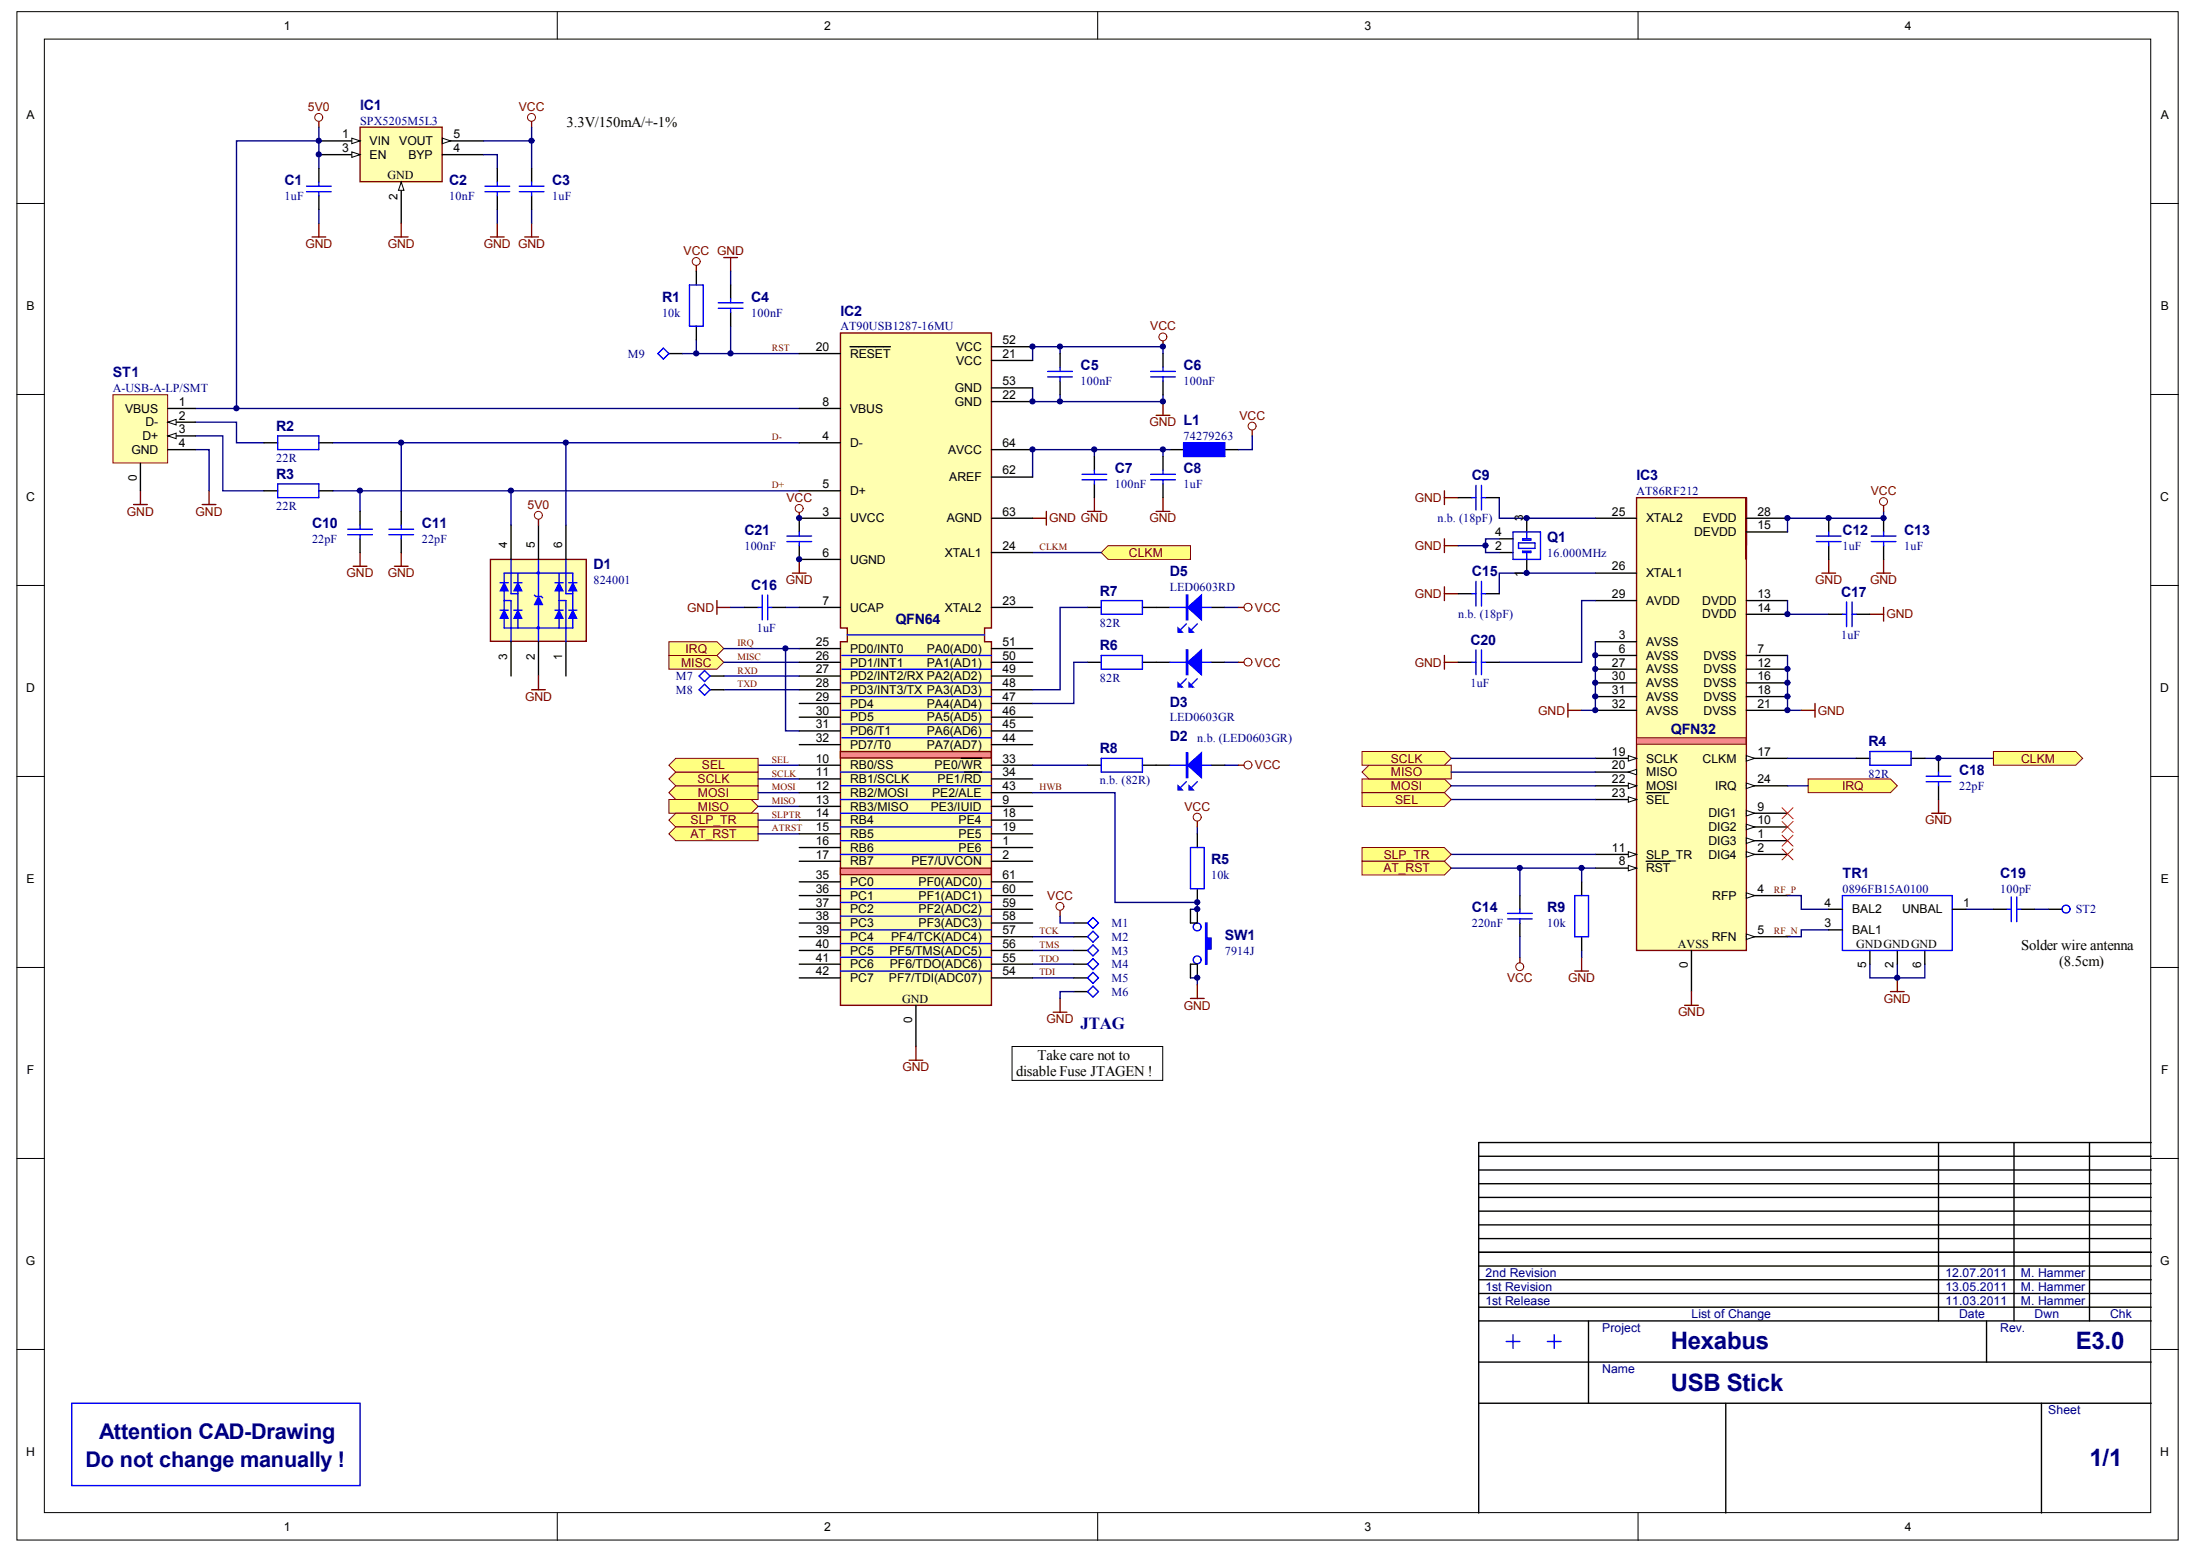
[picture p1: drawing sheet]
<svg xmlns="http://www.w3.org/2000/svg" width="297mm" height="210mm" viewBox="0 0 297 210" stroke-linecap="round" stroke-linejoin="round" font-family="sans-serif">
<g fill="#fff" stroke="#000" stroke-width=".14">
<path d="M2.3 1.6h291.8v206.3h-291.8z"/>
<path d="M6 5.3h284.4v198.9h-284.4z"/>
</g>
<g fill="none" stroke="#000" stroke-width=".14">
<path d="M75.2 1.6v3.7M148.2 1.6v3.7M221.2 1.6v3.7M2.3 27.5h3.7M290.4 27.5h3.7M2.3 53.2h3.7M290.4 53.2h3.7M2.3 79h3.7M290.4 79h3.7M2.3 104.8h3.7M290.4 104.8h3.7M2.3 130.6h3.7"/>
<path d="M290.4 130.6h3.7M2.3 156.4h3.7M290.4 156.4h3.7M2.3 182.2h3.7M290.4 182.2h3.7M75.2 204.2v3.7M148.2 204.2v3.7M221.2 204.2v3.7"/>
</g>
<path d="M9.7 189.4h38.9v11.1h-38.9z" fill="none" stroke="#00f" stroke-width=".19"/>
<g fill="none" stroke="#000" stroke-width=".19">
<path d="M199.7 159.8h90.8M199.7 157.9h90.8M199.7 156.1h90.8M261.7 154.2v24.1M271.9 154.2v24.1M282.1 154.2v24.1M290.5 154.2h-90.8v50M199.7 176.5h90.8M199.7 174.6h90.8M199.7 170.9h90.8M199.7 169h90.8M199.7 178.3h90.8"/>
<path d="M199.7 172.7h90.8M199.7 167.2h90.8M199.7 165.3h90.8M199.7 163.5h90.8M199.7 161.6h90.8M214.5 178.3v11.1M268.2 178.3v5.6M199.7 189.4h90.8M199.7 183.9h90.8M233 189.4v14.8M275.6 189.4v14.8"/>
</g>
<path d="M136.6 141.3h20.4v4.5h-20.4z" fill="#fff" stroke="#000" stroke-width=".14"/>
<path d="M221 67.2h14.8v61.1h-14.8z" fill-rule="evenodd" fill="#ffffb0" stroke="#800000" stroke-width=".19"/>
<path d="M221 99.6h14.8v.9h-14.8z" fill="#ff888f" stroke="#800000" stroke-width=".14"/>
<path d="M235.8 126.4h5.5" fill="none" stroke="#000" stroke-width=".19"/>
<path d="M235.8 126.1l1.1 .3-1.1 .4z" fill="#fff" stroke="#000" stroke-width=".14"/>
<path d="M235.8 120.9h5.5" fill="none" stroke="#000" stroke-width=".19"/>
<path d="M235.8 120.5l1.1 .4-1.1 .4z" fill="#fff" stroke="#000" stroke-width=".14"/>
<path d="M215.4 70h5.6M215.4 77.4h5.6M215.4 117.2h5.6" fill="none" stroke="#000" stroke-width=".19"/>
<path d="M219.9 116.8l1.1 .4-1.1 .4z" fill="#fff" stroke="#000" stroke-width=".14"/>
<path d="M215.4 115.3h5.6M222.3 116.3h3.2" fill="none" stroke="#000" stroke-width=".19"/>
<path d="M219.9 115l1.1 .3-1.1 .4z" fill="#fff" stroke="#000" stroke-width=".14"/>
<path d="M235.8 81.1h5.5M235.8 82.9h5.5M235.8 102.4h5.5" fill="none" stroke="#000" stroke-width=".19"/>
<path d="M235.8 102l1.1 .4-1.1 .3z" fill="#fff" stroke="#000" stroke-width=".14"/>
<path d="M215.4 102.4h5.6" fill="none" stroke="#000" stroke-width=".19"/>
<path d="M219.9 102l1.1 .4-1.1 .3z" fill="#fff" stroke="#000" stroke-width=".14"/>
<path d="M215.4 106.1h5.6" fill="none" stroke="#000" stroke-width=".19"/>
<path d="M219.9 105.7l1.1 .4-1.1 .3z" fill="#fff" stroke="#000" stroke-width=".14"/>
<path d="M215.4 104.2h5.6" fill="none" stroke="#000" stroke-width=".19"/>
<path d="M219.9 104.2l1.1-.4v.8z" fill="#fff" stroke="#000" stroke-width=".14"/>
<path d="M215.4 107.9h5.6" fill="none" stroke="#000" stroke-width=".19"/>
<path d="M219.9 107.6l1.1 .3-1.1 .4z" fill="#fff" stroke="#000" stroke-width=".14"/>
<path d="M222.3 107h3.1M235.8 106.1h5.5" fill="none" stroke="#000" stroke-width=".19"/>
<path d="M235.8 105.7l1.1 .4-1.1 .3z" fill="#fff" stroke="#000" stroke-width=".14"/>
<path d="M235.8 70h5.5M215.4 81.1h5.6M235.8 113.5h5.5" fill="none" stroke="#000" stroke-width=".19"/>
<path d="M235.8 113.1l1.1 .4-1.1 .4z" fill="#fff" stroke="#000" stroke-width=".14"/>
<path d="M235.8 115.3h5.5" fill="none" stroke="#000" stroke-width=".19"/>
<path d="M235.8 115l1.1 .3-1.1 .4z" fill="#fff" stroke="#000" stroke-width=".14"/>
<path d="M215.4 88.5h5.6M235.8 88.5h5.5M235.8 109.8h5.5" fill="none" stroke="#000" stroke-width=".19"/>
<path d="M235.8 109.4l1.1 .4-1.1 .3z" fill="#fff" stroke="#000" stroke-width=".14"/>
<path d="M235.8 111.6h5.5" fill="none" stroke="#000" stroke-width=".19"/>
<path d="M235.8 111.3l1.1 .3-1.1 .4z" fill="#fff" stroke="#000" stroke-width=".14"/>
<path d="M235.8 71.8h5.5M215.4 90.3h5.6M215.4 92.2h5.6M215.4 94h5.6M215.4 95.9h5.6M215.4 86.6h5.6M235.8 90.3h5.5M235.8 92.2h5.5M235.8 94h5.5M235.8 95.9h5.5M228.4 128.3v5.6" fill="none" stroke="#000" stroke-width=".19"/>
<path d="M202.4 67.2v2.8h13M215.4 77.4h-13v2.7" fill="none" stroke="#000080" stroke-width=".19"/>
<path d="M195 66.3v1.8M195 79.2v1.9M195 67.2h1.9M195 80.1h1.9" fill="none" stroke="#800000" stroke-width=".19"/>
<g fill="#ffff80" stroke="#800000" stroke-width=".14">
<path d="M183.9 105.1h11.1l.9 1-.9 .9h-11.1z" fill-rule="evenodd"/>
<path d="M183.9 104.2l.9-.9h11.1v1.8h-11.1z" fill-rule="evenodd"/>
<path d="M183.9 101.4h11.1l.9 1-.9 .9h-11.1z" fill-rule="evenodd"/>
</g>
<path d="M195.9 107.9h19.5M195.9 102.4h19.5M195.9 106.1h19.5M195.9 104.2h19.5" fill="none" stroke="#000080" stroke-width=".19"/>
<path d="M183.9 107h11.1l.9 .9-.9 1h-11.1z" fill-rule="evenodd" fill="#ffff80" stroke="#800000" stroke-width=".14"/>
<path d="M195 88.5v1.8M195 89.4h1.9M211.7 95v1.8M211.7 95.9h1.9" fill="none" stroke="#800000" stroke-width=".19"/>
<path d="M215.4 86.6v9.3h-1.8M215.4 81.1h-1.8v8.3h-11.2M195.9 115.3h19.5" fill="none" stroke="#000080" stroke-width=".19"/>
<g fill="#ffff80" stroke="#800000" stroke-width=".14">
<path d="M183.9 114.4h11.1l.9 .9-.9 1h-11.1z" fill-rule="evenodd"/>
<path d="M183.9 116.3h11.1l.9 .9-.9 .9h-11.1z" fill-rule="evenodd"/>
</g>
<path d="M254.3 69v1h-13v1.8M241.3 81.1v1.8h5.6M241.3 88.5v7.4h1.9M195.9 117.2h19.5M213.6 117.2v1.8M241.3 102.4h9.3M259.9 102.4h9.2M213.6 128.3v.9" fill="none" stroke="#000080" stroke-width=".19"/>
<g fill="none" stroke="#800000" stroke-width=".19">
<path d="M246 77.4h1.8M246.9 75.5v1.9M253.4 77.4h1.8M254.3 68.3v.7M254.3 75.5v1.9M243.2 95.9h1.9M245.1 95v1.8M252.5 82.9h1.8M254.3 82v1.8M260.8 109.8h1.9M261.7 107.9v1.9M212.6 131.1h1.9"/>
<path d="M213.6 129.2v1.9"/>
</g>
<circle cx="254.3" cy="67.7" r=".53" fill="none" stroke="#800000" stroke-width=".14"/>
<g fill="#ffff80" stroke="#800000" stroke-width=".14">
<path d="M269.1 101.4h11.2l.9 1-.9 .9h-11.2z" fill-rule="evenodd"/>
<path d="M244.1 105.1h11.1l1 1-1 .9h-11.1z" fill-rule="evenodd"/>
</g>
<path d="M241.3 106.1h2.8" fill="none" stroke="#000080" stroke-width=".19"/>
<path d="M240.6 109l1.5 1.5M240.6 110.9l1.5 1.5M240.6 112.7l1.5 1.5M240.6 114.6l1.5 1.5M242.1 109l-1.5 1.5M242.1 110.9l-1.5 1.5M242.1 112.7l-1.5 1.5M242.1 114.6l-1.5 1.5" fill="none" stroke="#f00" stroke-width=".14"/>
<path d="M145 126.4h1.8" fill="none" stroke="#000" stroke-width=".19"/>
<path d="M146.8 126.4l.8-.7 .7 .7-.7 .8z" fill="none" stroke="#00f" stroke-width=".19"/>
<path d="M66.2 75.5h13v11.1h-13z" fill="#ffffb0" stroke="#800000" stroke-width=".19"/>
<g fill="none" stroke="#00f" stroke-width=".19">
<path d="M159.8 59.8h5.6v1.8h-5.6zM67.5 78.7h1.1M68.1 77.4h9.2v7.4h-9.2zM69 75.5v4.6h.9M69.4 78.7h1.1M69.9 77.4v7.4M72.7 75.5v5M74.9 78.7h1.1M75.5 77.4v7.4M76.4 75.5v4.6h.9M76.8 78.7h1.1M67.5 82.4h1.1"/>
<path d="M68.1 81.1h.9v5.5M69.4 82.4h1.1M72.1 80.3l.2 .2h.8l.2 .2M72.7 81.6v5M74.9 82.4h1.1M75.5 81.1h.9v5.5M76.8 82.4h1.1M158 89.4h5.5M158 82h5.5M160.2 91.6l-.8 .8M160.2 84.2l-.8 .8M161.7 91.6l-.8 .8"/>
<path d="M161.7 84.2l-.8 .8"/>
<circle cx="72.7" cy="77.3" r=".14"/>
<circle cx="72.7" cy="84.7" r=".14"/>
</g>
<path d="M69 70.9v4.6M72.7 70.9v4.6M76.4 70.9v4.6M158 60.7h1.8M165.4 60.7h1.8M69 86.6v4.7M72.7 86.6v4.7M76.4 86.6v4.7M156.1 89.4h1.9M156.1 82h1.9M163.5 89.4h1.9M163.5 82h1.9" fill="none" stroke="#000" stroke-width=".19"/>
<g fill="#00f" stroke="#00f" stroke-width=".14">
<path d="M77.3 82.4l.6 1.1h-1.1z"/>
<path d="M75.5 82.4l.5 1.1h-1.1z"/>
<path d="M77.3 78.7l.6 1.1h-1.1z"/>
<path d="M75.5 78.7l.5 1.1h-1.1z"/>
<path d="M72.7 80.5l.6 1.1h-1.2z"/>
<path d="M69.9 82.4l.6 1.1h-1.1z"/>
<path d="M68.1 82.4l.5 1.1h-1.1z"/>
<path d="M69.9 78.7l.6 1.1h-1.1z"/>
<path d="M68.1 78.7l.5 1.1h-1.1z"/>
</g>
<g fill="#00f" stroke="#00f" stroke-width=".19">
<path d="M160.4 89.4l1.8-1.7v3.4z"/>
<path d="M159.1 92.2l.5 .5h-.5z"/>
<path d="M160.5 92.2l.6 .5h-.6z"/>
<path d="M160.4 82l1.8-1.7v3.4z"/>
<path d="M159.1 84.8l.5 .5h-.5z"/>
<path d="M160.5 84.8l.6 .5h-.6z"/>
<path d="M160.2 87.7h.2v3.4h-.2z" fill-rule="evenodd"/>
<path d="M160.2 80.3h.2v3.4h-.2z" fill-rule="evenodd"/>
</g>
<path d="M98.7 36.6v1.9M94 45.9v1.8h13.9M98.7 44v3.7M169.1 58.8v1.9h-1.9M147.8 60.7v.9M157 61.6v-.9h-17.6v3.7M157 60.7h1M139.4 126.4h5.6M139.4 128.3h5.6M139.4 130.2h5.6M139.4 132h5.6" fill="none" stroke="#000080" stroke-width=".19"/>
<g fill="none" stroke="#800000" stroke-width=".14">
<circle cx="71.8" cy="15.8" r=".53"/>
<circle cx="94" cy="35.3" r=".53"/>
<circle cx="169.1" cy="57.5" r=".53"/>
</g>
<g fill="none" stroke="#800000" stroke-width=".19">
<path d="M71.8 16.4v.8M42.1 32h1.9M43.1 30.1v1.9M94 35.9v.7M97.7 34.8h1.9M98.7 34.8v1.8M169.1 58.1v.7M139.4 70h1.9M141.3 69v1.9M146.8 69h1.9M147.8 67.2v1.8M156.1 69h1.9"/>
<path d="M157 67.2v1.8"/>
</g>
<path d="M159.8 59.8h5.5v1.8h-5.5z" fill="#00f" stroke="#00f" stroke-width=".14"/>
<path d="M48.6 17.2h11.1v7.3h-11.1z" fill="#ffffb0" stroke="#800000" stroke-width=".19"/>
<path d="M43.1 19h5.5" fill="none" stroke="#000" stroke-width=".19"/>
<path d="M47.5 18.7l1.1 .3-1.1 .4z" fill="#fff" stroke="#000" stroke-width=".14"/>
<path d="M59.7 19h5.6" fill="none" stroke="#000" stroke-width=".19"/>
<path d="M59.7 18.7l1.1 .3-1.1 .4z" fill="#fff" stroke="#000" stroke-width=".14"/>
<path d="M54.2 24.6v5.5" fill="none" stroke="#000" stroke-width=".19"/>
<path d="M54.2 24.6l.3 1.1h-.7z" fill="#fff" stroke="#000" stroke-width=".14"/>
<path d="M43.1 20.9h5.5" fill="none" stroke="#000" stroke-width=".19"/>
<path d="M47.5 20.5l1.1 .4-1.1 .3z" fill="#fff" stroke="#000" stroke-width=".14"/>
<path d="M59.7 20.9h5.6" fill="none" stroke="#000" stroke-width=".19"/>
<g fill="none" stroke="#800000" stroke-width=".19">
<path d="M53.2 32h1.9M54.2 30.1v1.9M66.2 32h1.9M67.1 30.1v1.9M70.9 32h1.8M71.8 30.1v1.9M156.1 56.1h1.9M157 46.1v.7M157 54.2v1.9M18 68.1h1.9M19 66.3v1.8M27.3 68.1h1.9"/>
<path d="M28.2 66.3v1.8M47.7 76.4h1.8M48.6 74.6v1.8M53.2 76.4h1.9M54.2 74.6v1.8M72.7 70.1v.8M107 77.4h1.8M107.9 69.2v.8M107.9 75.5v1.9M71.8 93.1h1.8M72.7 91.3v1.8M96.8 81.1v1.8"/>
<path d="M96.8 82h1.9"/>
</g>
<g fill="none" stroke="#000080" stroke-width=".19">
<path d="M65.3 19h6.5v3.7M43.1 22.7v-3.7h-11.2v36.1h76M65.3 20.9h1.8v1.8M67.1 28.3v1.8M71.8 28.3v1.8M26.4 57h5.5v2.8h3.7M26.4 58.8h3.7v7.5h5.5M26.4 55.1h5.5M44.9 59.8h63M54.2 59.8v9.2M26.4 60.7h1.8v5.6M44.9 66.3h63"/>
<path d="M48.6 66.3v2.7M98.7 82h1.8M106.1 82h1.8"/>
</g>
<path d="M75.5 15.3h17.6v2.7h-17.6z" fill="#fff" stroke="#fff" stroke-width=".14"/>
<g fill="none" stroke="#800000" stroke-width=".14">
<circle cx="157" cy="45.5" r=".53"/>
<circle cx="72.7" cy="69.6" r=".53"/>
<circle cx="107.9" cy="68.6" r=".53"/>
</g>
<g fill="#ffff80" stroke="#800000" stroke-width=".14">
<path d="M90.3 107l.9-.9h11.2v1.8h-11.2z" fill-rule="evenodd"/>
<path d="M90.3 107.9h11.1l1 1-1 .9h-11.1z" fill-rule="evenodd"/>
<path d="M90.3 105.1l.9-.9h11.2v1.9h-11.2z" fill-rule="evenodd"/>
</g>
<path d="M102.4 103.3h5.5M102.4 105.1h5.5M102.4 107h5.5M102.4 108.9h5.5" fill="none" stroke="#000080" stroke-width=".19"/>
<g fill="#ffff80" stroke="#800000" stroke-width=".14">
<path d="M90.3 103.3l.9-.9h11.2v1.8h-11.2z" fill-rule="evenodd"/>
<path d="M90.3 110.7l.9-.9h11.2v1.8h-11.2z" fill-rule="evenodd"/>
</g>
<path d="M102.4 110.7h5.5" fill="none" stroke="#000080" stroke-width=".19"/>
<path d="M90.3 112.6l.9-1h11.2v1.9h-11.2z" fill-rule="evenodd" fill="#ffff80" stroke="#800000" stroke-width=".14"/>
<path d="M106.1 87.6v11.1h1.8M165.4 89.4h1.8M165.4 82h1.8M102.4 112.6h5.5M161.7 111.6v1M160.7 132h1v.9" fill="none" stroke="#000080" stroke-width=".19"/>
<g fill="none" stroke="#800000" stroke-width=".14">
<circle cx="168.5" cy="82" r=".53"/>
<circle cx="168.5" cy="89.4" r=".53"/>
<circle cx="143.1" cy="122.3" r=".53"/>
</g>
<path d="M167.2 89.4h.8M167.2 82h.8M143.1 122.9v.8M160.7 134.8h1.9M161.7 132.9v1.9" fill="none" stroke="#800000" stroke-width=".19"/>
<path d="M90.3 88.5h6.5l.9 .9-.9 .9h-6.5z" fill-rule="evenodd" fill="#ffff80" stroke="#800000" stroke-width=".14"/>
<path d="M71.8 17.2v1.8M43.1 28.3v1.8M76.4 59.8v11.1M139.4 52.4v1.8h17.6v-.9M143.1 46.8v.9M143.1 53.3v.9M157 47.7v-.9h-17.6v1.9M69 66.3v4.6M196.9 73.7h3.7v.9h1.8M202.4 72.7h-1.8v1M97.7 89.4h10.2" fill="none" stroke="#000080" stroke-width=".19"/>
<path d="M204.3 71.8h3.7v3.7h-3.7zM205 73.3h2.2v.7h-2.2zM205.6 74.6v-.2h1.1v.2M205.6 72.7v.2h1.1v-.2" fill="none" stroke="#00f" stroke-width=".19"/>
<path d="M202.4 74.6h1.9M202.4 72.7h1.9" fill="none" stroke="#000" stroke-width=".19"/>
<path d="M195 72.7v1.9M195 73.7h1.9" fill="none" stroke="#800000" stroke-width=".19"/>
<path d="M148.7 74.6l.9-.9h11.1v1.8h-11.1z" fill-rule="evenodd" fill="#ffff80" stroke="#800000" stroke-width=".14"/>
<path d="M139.4 74.6h9.3" fill="none" stroke="#000080" stroke-width=".19"/>
<path d="M113.5 45h20.4v39.8h-1v1.8h1v49.1h-20.4v-49.1h.9v-1.8h-.9z" fill-rule="evenodd" fill="#ffffb0" stroke="#800000" stroke-width=".19"/>
<path d="M113.5 101.4h20.3v.9h-20.3z" fill="#ff888f" stroke="#800000" stroke-width=".19"/>
<g fill="none" stroke="#00f" stroke-width=".19">
<path d="M113.7 88.5h20.2M113.7 90.3h20.2M113.7 92.2h20.2M113.7 94h20.2M113.7 95.9h20.2M113.7 97.7h20.2M113.7 99.6h20.2M114.4 85.7h18.5M113.5 104.2h20.4M113.5 106.1h20.4M113.5 107.9h20.4M113.5 109.8h20.4"/>
<path d="M113.5 111.6h20.4"/>
</g>
<path d="M107.9 47.7h5.6M114.8 46.8h5.4M133.9 52.4h5.5M133.9 46.8h5.5M133.9 60.7h5.5M133.9 74.6h5.5M133.9 64.4h5.5M107.9 87.6h5.6M133.9 82h5.5M107.9 103.3h5.6" fill="none" stroke="#000" stroke-width=".19"/>
<path d="M113.5 117.2h20.3v.9h-20.3z" fill="#ff888f" stroke="#800000" stroke-width=".19"/>
<g fill="none" stroke="#000" stroke-width=".19">
<path d="M43.1 22.7v1.9M43.1 26.4v1.9M67.1 22.7v1.9M67.1 26.4v1.9M71.8 22.7v1.9M71.8 26.4v1.9M94 36.6v1.9M98.7 38.5v1.8M35.6 59.8h1.9M43.1 59.8h1.8M94 44v1.9M98.7 42.2v1.8"/>
<path d="M107.9 59.8h5.6M107.9 55.1h5.6M133.9 54.2h5.5M133.9 48.7h5.5M143.1 47.7v1.9M143.1 51.4v1.9M157 47.7v1.9M157 51.4v1.9M35.6 66.3h1.9M43.1 66.3h1.8M48.6 69v1.9M48.6 72.7v1.9"/>
<path d="M54.2 69v1.9M54.2 72.7v1.9M107.9 66.3h5.6M107.9 73.7v1.8h5.6M113.5 70h-5.6v1.8M133.9 70h5.5M147.8 61.6v1.9M147.8 65.3v1.9M157 61.6v1.9M157 65.3v1.9M196.9 67.2h1.8M200.6 67.2h1.8"/>
<path d="M246.9 70v1.8M246.9 73.7v1.8M254.3 70v1.8M254.3 73.7v1.8M100.5 82h1.9M104.2 82h1.9M107.9 82h5.6M107.9 89.4h5.6M107.9 91.3h5.6M107.9 93.1h5.6M107.9 95h5.6M107.9 96.8h5.6"/>
<path d="M107.9 98.7h5.6M133.9 89.4h5.5M133.9 91.3h5.5M133.9 93.1h5.5M133.9 95h5.5M133.9 96.8h5.5M133.9 98.7h5.5M133.9 87.6h5.5M146.8 82h1.9M146.8 89.4h1.9M154.2 82h1.9M154.2 89.4h1.9"/>
<path d="M196.9 89.4h1.8M196.9 80.1h1.8M200.6 89.4h1.8M200.6 80.1h1.8M246.9 82.9h1.9M250.6 82.9h1.9M107.9 119h5.6M107.9 100.5h5.6M107.9 105.1h5.6M107.9 107h5.6M107.9 108.9h5.6M107.9 110.7h5.6"/>
<path d="M107.9 112.6h5.6M107.9 114.4h5.6M107.9 116.3h5.6M129.8 102.4h2.8M130.2 104.2h2.4M133.9 119h5.5M133.9 100.5h5.5M133.9 105.1h5.5M133.9 107h5.5M133.9 108.9h5.5M133.9 110.7h5.5M133.9 112.6h5.5"/>
<path d="M133.9 114.4h5.5M133.9 116.3h5.5M133.9 103.3h5.5M161.7 112.6v1.8M161.7 120v1.8M213.6 119v1.9M250.6 102.4h1.9M258 102.4h1.9M107.9 120.9h5.6M107.9 122.7h5.6M107.9 124.6h5.6M107.9 126.4h5.6"/>
<path d="M107.9 128.3h5.6M107.9 130.2h5.6M107.9 132h5.6M123.7 135.7v5.6M133.9 120.9h5.5M133.9 122.7h5.5M133.9 124.6h5.5M133.9 126.4h5.5M133.9 128.3h5.5M133.9 130.2h5.5M133.9 132h5.5M145 124.6h1.8"/>
<path d="M145 128.3h1.8M145 130.2h1.8M145 132h1.8M145 133.9h1.8M205.2 120.9v1.8M205.2 124.6v1.8M213.6 126.4v1.9"/>
</g>
<g fill="none" stroke="#00f" stroke-width=".19">
<path d="M41.4 25.1h3.3M41.4 25.9h3.3M43.1 24.6v.5M43.1 25.9v.5M65.5 25.1h3.3M65.5 25.9h3.3M67.1 24.6v.5M67.1 25.9v.5M70.1 25.1h3.3M70.1 25.9h3.3M71.8 24.6v.5M71.8 25.9v.5"/>
<path d="M93.1 38.5h1.8v5.5h-1.8zM37.5 58.8h5.6v1.9h-5.6zM97 40.9h3.3M97 41.6h3.3M98.7 40.3v.6M98.7 41.6v.6M141.5 50.1h3.3M141.5 50.9h3.3M143.1 49.6v.5M143.1 50.9v.5M155.4 50.1h3.3M155.4 50.9h3.3"/>
<path d="M157 49.6v.5M157 50.9v.5M37.5 65.3h5.6v1.9h-5.6zM46.9 71.4h3.4M46.9 72.2h3.4M48.6 70.9v.5M48.6 72.2v.5M52.5 71.4h3.3M52.5 72.2h3.3M54.2 70.9v.5M54.2 72.2v.5M106.2 72.4h3.4"/>
<path d="M106.2 73.1h3.4M107.9 71.8v.6M107.9 73.1v.6M146.1 64h3.3M146.1 64.8h3.3M147.8 63.5v.5M147.8 64.8v.5M155.4 64h3.3M155.4 64.8h3.3M157 63.5v.5M157 64.8v.5M198.7 67.2h.6"/>
<path d="M199.3 65.5v3.3M199.3 78.5v3.3M200 67.2h.6M200 65.5v3.3M200 78.5v3.3M245.2 72.4h3.4M245.2 73.1h3.4M246.9 71.8v.6M246.9 73.1v.6M252.7 72.4h3.3M252.7 73.1h3.3M254.3 71.8v.6"/>
<path d="M254.3 73.1v.6M102.4 82h.5M102.9 80.3v3.4M103.7 82h.5M103.7 80.3v3.4M148.7 81.1h5.5v1.8h-5.5zM148.7 88.5h5.5v1.8h-5.5zM198.7 80.1h.6M198.7 89.4h.6M199.3 87.7v3.4M200 80.1h.6M200 87.7v3.4"/>
<path d="M200 89.4h.6M248.8 82.9h.5M249.3 81.3v3.3M250.1 82.9h.5M250.1 81.3v3.3M113.5 120h20.4M113.5 113.5h20.4M113.5 115.3h20.4M160.7 114.4h1.9v5.6h-1.9zM252.5 101.4h5.5v1.9h-5.5zM113.5 121.8h20.4M113.5 123.7h20.4"/>
<path d="M113.5 125.5h20.4M113.5 127.4h20.4M113.5 129.2h20.4M113.5 131.1h20.4M146.8 128.3l.8-.7 .7 .7-.7 .7zM146.8 130.2l.8-.8 .7 .8-.7 .7zM146.8 132l.8-.7 .7 .7-.7 .7zM146.8 124.6l.8-.7 .7 .7-.7 .7zM146.8 133.9l.8-.8 .7 .8-.7 .7zM203.5 123.3h3.4M203.5 124h3.4M205.2 122.7v.6"/>
<path d="M205.2 124v.6M212.6 120.9h1.9v5.5h-1.9z"/>
</g>
<path d="M161.7 110.9v.7M142.2 136.6h1.9M143.1 134.8v1.8M205.2 129.2v.8M122.7 143.1h1.9M123.7 141.3v1.8" fill="none" stroke="#800000" stroke-width=".19"/>
<path d="M205.2 117.2v3.7M143.1 123.7v.9h1.9M145 133.9h-1.9v.9M205.2 126.4v2.8" fill="none" stroke="#000080" stroke-width=".19"/>
<g fill="none" stroke="#800000" stroke-width=".14">
<circle cx="161.6" cy="110.3" r=".53"/>
<circle cx="205.2" cy="130.5" r=".53"/>
</g>
<path d="M15.3 53.3h7.3v9.2h-7.3z" fill="#ffffb0" stroke="#800000" stroke-width=".14"/>
<path d="M22.7 55.1h3.7M22.7 57h3.7" fill="none" stroke="#000" stroke-width=".19"/>
<path d="M22.7 57l1.1-.4v.8z" fill="#fff" stroke="#000" stroke-width=".14"/>
<path d="M22.7 58.8h3.7" fill="none" stroke="#000" stroke-width=".19"/>
<path d="M22.7 58.8l1.1-.3v.7z" fill="#fff" stroke="#000" stroke-width=".14"/>
<g fill="none" stroke="#000" stroke-width=".19">
<path d="M19 62.5v3.8M22.7 60.7h3.7M146.8 103.3h1.9M154.2 103.3h3.8M163.5 103.3h1.9M261.7 102.4v1.8M261.7 106.1v1.8M246.9 122.7h1.9M246.9 125.5h1.9M252.5 128.3v1.9M256.2 128.3v1.9M259.9 128.3v1.9"/>
<path d="M263.6 122.7h1.8M269.1 122.7h1.9M272.9 122.7h1.8M276.6 122.7h1.8"/>
</g>
<path d="M43.1 17.2v1.8M146.8 82h-3.7v11.1h-3.7M146.8 89.4h-1.8v5.6h-5.6M139.4 107h11.1v14.8h11.2v.9h-1M139.4 103.3h7.4M165.4 103.3h1.8M241.3 120.9h1.9v1.8h3.7M246.9 125.5h-3.7v.9h-1.9M252.5 130.2v1.8h7.4v-1.8M256.2 130.2v1.8M265.4 122.7h3.7M274.7 122.7h1.9" fill="none" stroke="#000080" stroke-width=".19"/>
<g fill="none" stroke="#00f" stroke-width=".19">
<path d="M148.7 102.4h5.5v1.8h-5.5zM158 103.3h5.5M160.2 105.5l-.8 .8M161.7 105.5l-.8 .8M260.1 104.8h3.3M260.1 105.5h3.3M261.7 104.2v.6M261.7 105.5v.6M248.8 120.9h14.8v7.4h-14.8zM271 122.7h.6M271.6 121.1v3.3M272.3 122.7h.6"/>
<path d="M272.3 121.1v3.3"/>
<circle cx="279" cy="122.7" r=".53"/>
</g>
<path d="M272.9 126.4h16.6v5.5h-16.6z" fill="#fff" stroke="#fff" stroke-width=".14"/>
<path d="M43.1 16.4v.8M167.2 103.3h.8M227.4 135.7h1.9M228.4 133.9v1.8M255.2 133.9h1.9M256.2 132v1.9" fill="none" stroke="#800000" stroke-width=".19"/>
<g fill="none" stroke="#800000" stroke-width=".14">
<circle cx="43" cy="15.8" r=".53"/>
<circle cx="168.5" cy="103.3" r=".53"/>
</g>
<g fill="#00f" stroke="#00f" stroke-width=".19">
<path d="M160.4 103.3l1.8-1.7v3.4z"/>
<path d="M159.1 106.1l.5 .5h-.5z"/>
<path d="M160.5 106.1l.6 .5h-.6z"/>
<path d="M160.2 101.6h.2v3.4h-.2z" fill-rule="evenodd"/>
</g>
<path d="M90.3 86.6h6.5l.9 1-.9 .9h-6.5z" fill-rule="evenodd" fill="#ffff80" stroke="#800000" stroke-width=".14"/>
<path d="M92.2 47.7h1.8M97.7 87.6h10.2M97.7 93.1h10.2M97.7 91.3h10.2" fill="none" stroke="#000080" stroke-width=".19"/>
<path d="M90.3 47.7h1.9M95.9 91.3h1.8M95.9 93.1h1.8M160.7 122.7v1.9h1v-1.9M199.7 169h90.8" fill="none" stroke="#000" stroke-width=".19"/>
<g fill="none" stroke="#00f" stroke-width=".19">
<path d="M88.8 47.7l.8-.7 .7 .7-.7 .8zM94.4 91.3l.7-.8 .8 .8-.8 .7zM94.4 93.1l.7-.7 .8 .7-.8 .7zM203.4 181.1h1.8M204.3 180.2v1.8M208.9 181.1h1.9M209.8 180.2v1.8"/>
<circle cx="161.6" cy="125.1" r=".53"/>
</g>
<path d="M162.8 124.6h.2v2h.5v1.5h-.5v2.1h-.2z" fill-rule="evenodd" fill="#00f" stroke="#00f" stroke-width=".19"/>
<g fill="#000080" stroke="#000080" stroke-width=".14">
<circle cx="31.9" cy="55.1" r=".35"/>
<circle cx="43" cy="20.8" r=".35"/>
<circle cx="43" cy="19" r=".35"/>
<circle cx="48.6" cy="66.2" r=".35"/>
<circle cx="54.2" cy="59.7" r=".35"/>
<circle cx="69" cy="66.2" r=".35"/>
<circle cx="71.8" cy="19" r=".35"/>
<circle cx="76.4" cy="59.7" r=".35"/>
<circle cx="94" cy="47.7" r=".35"/>
<circle cx="98.6" cy="47.7" r=".35"/>
<circle cx="106" cy="87.5" r=".35"/>
<circle cx="107.9" cy="75.5" r=".35"/>
<circle cx="107.9" cy="69.9" r=".35"/>
<circle cx="139.4" cy="60.7" r=".35"/>
<circle cx="139.4" cy="54.2" r=".35"/>
<circle cx="139.4" cy="46.8" r=".35"/>
<circle cx="143.1" cy="54.2" r=".35"/>
<circle cx="143.1" cy="46.8" r=".35"/>
<circle cx="147.7" cy="60.7" r=".35"/>
<circle cx="157" cy="60.7" r=".35"/>
<circle cx="157" cy="54.2" r=".35"/>
<circle cx="157" cy="46.8" r=".35"/>
<circle cx="161.6" cy="122.7" r=".35"/>
<circle cx="161.6" cy="121.8" r=".35"/>
<circle cx="200.6" cy="73.6" r=".35"/>
<circle cx="205.2" cy="117.2" r=".35"/>
<circle cx="213.5" cy="117.2" r=".35"/>
<circle cx="215.4" cy="95.9" r=".35"/>
<circle cx="215.4" cy="94" r=".35"/>
<circle cx="215.4" cy="92.2" r=".35"/>
<circle cx="215.4" cy="90.3" r=".35"/>
<circle cx="215.4" cy="88.4" r=".35"/>
<circle cx="241.3" cy="95.9" r=".35"/>
<circle cx="241.3" cy="94" r=".35"/>
<circle cx="241.3" cy="92.2" r=".35"/>
<circle cx="241.3" cy="90.3" r=".35"/>
<circle cx="241.3" cy="82.9" r=".35"/>
<circle cx="241.3" cy="69.9" r=".35"/>
<circle cx="246.9" cy="69.9" r=".35"/>
<circle cx="254.3" cy="69.9" r=".35"/>
<circle cx="256.2" cy="132" r=".35"/>
<circle cx="261.7" cy="102.3" r=".35"/>
</g>
<g font-size="3.2" fill="#000080">
<text x="225.6" y="182.1">Hexabus</text>
<text x="280.3" y="182.1">E3.0</text>
<text x="225.6" y="187.7">USB Stick</text>
<text x="282.1" y="197.9">1/1</text>
</g>
<g font-size="2.9" fill="#000080">
<text x="11.5" y="198">Do not change manually !</text>
<text x="13.4" y="194.3">Attention CAD-Drawing</text>
</g>
<g font-size="2.8" fill="#000080">
<text x="205.7" y="71.5">PIQ103</text>
<text x="161.2" y="131.8">PISW102</text>
</g>
<text font-size="2.5" fill="#000080" x="205.7" y="76.9">PIQ101</text>
<text font-size="2.3" fill="#000080" x="145.9" y="138.9">JTAG</text>
<g font-size="2">
<text x="76.5" y="17.1">3.3V/150mA/+-1%</text>
<text x="272.9" y="128.2">Solder wire antenna</text>
<text x="278" y="130.5">(8.5cm)</text>
<text x="140.1" y="143">Take care not to</text>
<text x="137.2" y="145.3">disable Fuse JTAGEN !</text>
</g>
<g font-size="1.9" fill="#000080">
<text x="48.6" y="14.8">IC1</text>
<text x="38.4" y="25">C1</text>
<text x="60.7" y="25">C2</text>
<text x="74.6" y="25">C3</text>
<text x="89.4" y="40.7">R1</text>
<text x="101.4" y="40.7">C4</text>
<text x="113.5" y="42.6">IC2</text>
<text x="15.3" y="50.9">ST1</text>
<text x="145.9" y="50">C5</text>
<text x="159.8" y="50">C6</text>
<text x="37.3" y="58.2">R2</text>
<text x="159.8" y="57.4">L1</text>
<text x="37.3" y="64.6">R3</text>
<text x="150.5" y="63.9">C7</text>
<text x="159.8" y="63.9">C8</text>
<text x="198.7" y="64.8">C9</text>
<text x="221" y="64.8">IC3</text>
<text x="42.1" y="71.3">C10</text>
<text x="57" y="71.3">C11</text>
<text x="80.1" y="76.9">D1</text>
<text x="100.5" y="72.2">C21</text>
<text x="158" y="77.8">D5</text>
<text x="198.7" y="77.8">C15</text>
<text x="208.9" y="73.2">Q1</text>
<text x="248.8" y="72.2">C12</text>
<text x="257.1" y="72.2">C13</text>
<text x="101.4" y="79.6">C16</text>
<text x="148.5" y="80.4">R7</text>
<text x="248.6" y="80.6">C17</text>
<text x="120.9" y="84.3">QFN64</text>
<text x="148.5" y="87.8">R6</text>
<text x="198.5" y="87.1">C20</text>
<text x="158" y="95.4">D3</text>
<text x="148.5" y="101.7">R8</text>
<text x="158" y="100">D2</text>
<text x="225.6" y="99.1">QFN32</text>
<text x="252.3" y="100.8">R4</text>
<text x="264.5" y="104.6">C18</text>
<text x="163.5" y="116.7">R5</text>
<text x="248.8" y="118.5">TR1</text>
<text x="270.1" y="118.5">C19</text>
<text x="198.7" y="123.2">C14</text>
<text x="208.9" y="123.2">R9</text>
<text x="165.4" y="126.9">SW1</text>
</g>
<g font-size="1.6">
<text x="38.3" y="4">1</text>
<text x="111.3" y="4">2</text>
<text x="184.2" y="4">3</text>
<text x="257.2" y="4">4</text>
<text x="3.6" y="16.1">A</text>
<text x="291.7" y="16.1">A</text>
<text x="46.2" y="18.7">1</text>
<text x="46.2" y="20.5">3</text>
<text x="49.9" y="19.6">VIN</text>
<text x="49.9" y="21.4">EN</text>
<text x="53.9" y="19.6">VOUT</text>
<text x="55.2" y="21.4">BYP</text>
<text x="61.2" y="18.7">5</text>
<text x="61.2" y="20.5">4</text>
<text x="52.3" y="24.2">GND</text>
<text x="53.7" y="27" transform="rotate(-90 53.7 27)">2</text>
<text x="3.6" y="41.8">B</text>
<text x="291.7" y="41.8">B</text>
<text x="110.1" y="47.4">20</text>
<text x="129.1" y="47.4">VCC</text>
<text x="135.3" y="46.4">52</text>
<text x="114.8" y="48.3">RESET</text>
<text x="128.9" y="52.9">GND</text>
<text x="129.1" y="49.2">VCC</text>
<text x="135.3" y="52">53</text>
<text x="135.3" y="53.9">22</text>
<text x="135.3" y="48.3">21</text>
<text x="16.9" y="55.7">VBUS</text>
<text x="19.2" y="59.4">D+</text>
<text x="19.6" y="57.6">D-</text>
<text x="24.2" y="54.8">1</text>
<text x="24.2" y="56.6">2</text>
<text x="24.2" y="58.5">3</text>
<text x="111.1" y="59.4">4</text>
<text x="111.1" y="54.8">8</text>
<text x="114.8" y="55.7">VBUS</text>
<text x="128.9" y="54.8">GND</text>
<text x="17.7" y="61.3">GND</text>
<text x="18.5" y="65" transform="rotate(-90 18.5 65)">0</text>
<text x="24.2" y="60.3">4</text>
<text x="111.1" y="65.9">5</text>
<text x="114.8" y="60.3">D-</text>
<text x="128" y="61.3">AVCC</text>
<text x="128.2" y="65">AREF</text>
<text x="135.3" y="60.3">64</text>
<text x="135.3" y="64">62</text>
<text x="3.5" y="67.6">C</text>
<text x="111.1" y="69.6">3</text>
<text x="114.8" y="66.8">D+</text>
<text x="114.8" y="70.5">UVCC</text>
<text x="127.8" y="70.5">AGND</text>
<text x="135.3" y="69.6">63</text>
<text x="205.6" y="70.3" transform="rotate(-90 205.6 70.3)">3</text>
<text x="217.6" y="69.6">25</text>
<text x="222.3" y="70.5">XTAL2</text>
<text x="229.9" y="70.5">EVDD</text>
<text x="237.3" y="69.6">28</text>
<text x="237.3" y="71.4">15</text>
<text x="291.7" y="67.6">C</text>
<text x="68.5" y="74" transform="rotate(-90 68.5 74)">4</text>
<text x="72.2" y="74" transform="rotate(-90 72.2 74)">5</text>
<text x="75.9" y="74" transform="rotate(-90 75.9 74)">6</text>
<text x="111.1" y="75.2">6</text>
<text x="114.8" y="76.1">UGND</text>
<text x="127.6" y="75.2">XTAL1</text>
<text x="135.3" y="74.2">24</text>
<text x="201.9" y="74.2">2</text>
<text x="201.9" y="72.4">4</text>
<text x="205.6" y="77.9" transform="rotate(-90 205.6 77.9)">1</text>
<text x="217.6" y="77">26</text>
<text x="222.3" y="77.9">XTAL1</text>
<text x="228.7" y="72.4">DEVDD</text>
<text x="111.1" y="81.6">7</text>
<text x="114.8" y="82.6">UCAP</text>
<text x="127.6" y="82.6">XTAL2</text>
<text x="135.3" y="81.6">23</text>
<text x="217.6" y="80.7">29</text>
<text x="222.3" y="81.6">AVDD</text>
<text x="229.8" y="81.6">DVDD</text>
<text x="229.8" y="83.5">DVDD</text>
<text x="237.3" y="80.7">13</text>
<text x="237.3" y="82.6">14</text>
<text x="68.5" y="89" transform="rotate(-90 68.5 89)">3</text>
<text x="72.2" y="89" transform="rotate(-90 72.2 89)">2</text>
<text x="75.9" y="89" transform="rotate(-90 75.9 89)">1</text>
<text x="110.1" y="87.2">25</text>
<text x="110.1" y="89">26</text>
<text x="114.8" y="88.1">PD0/INT0</text>
<text x="114.8" y="90">PD1/INT1</text>
<text x="125.1" y="88.1">PA0(AD0)</text>
<text x="125.1" y="90">PA1(AD1)</text>
<text x="135.3" y="87.2">51</text>
<text x="135.3" y="89">50</text>
<text x="217.6" y="90">27</text>
<text x="218.6" y="88.1">6</text>
<text x="218.6" y="86.3">3</text>
<text x="222.3" y="89">AVSS</text>
<text x="222.3" y="87.2">AVSS</text>
<text x="230" y="89">DVSS</text>
<text x="237.3" y="88.1">7</text>
<text x="237.3" y="90">12</text>
<text x="3.5" y="93.4">D</text>
<text x="110.1" y="90.9">27</text>
<text x="110.1" y="92.7">28</text>
<text x="110.1" y="94.6">29</text>
<text x="114.8" y="91.8">PD2/INT2/RX PA2(AD2)</text>
<text x="114.8" y="93.7">PD3/INT3/TX PA3(AD3)</text>
<text x="114.8" y="95.5">PD4</text>
<text x="125.1" y="95.5">PA4(AD4)</text>
<text x="135.3" y="90.9">49</text>
<text x="135.3" y="92.7">48</text>
<text x="135.3" y="94.6">47</text>
<text x="217.6" y="91.8">30</text>
<text x="217.6" y="93.7">31</text>
<text x="217.6" y="95.5">32</text>
<text x="222.3" y="90.9">AVSS</text>
<text x="222.3" y="92.7">AVSS</text>
<text x="222.3" y="94.6">AVSS</text>
<text x="230" y="90.9">DVSS</text>
<text x="230" y="92.7">DVSS</text>
<text x="230" y="94.6">DVSS</text>
<text x="237.3" y="91.8">16</text>
<text x="237.3" y="93.7">18</text>
<text x="237.3" y="95.5">21</text>
<text x="291.7" y="93.4">D</text>
<text x="110.1" y="96.5">30</text>
<text x="110.1" y="98.3">31</text>
<text x="110.1" y="100.2">32</text>
<text x="114.8" y="97.4">PD5</text>
<text x="114.8" y="99.2">PD6/T1</text>
<text x="114.8" y="101.1">PD7/T0</text>
<text x="125.1" y="97.4">PA5(AD5)</text>
<text x="125.1" y="99.2">PA6(AD6)</text>
<text x="125.1" y="101.1">PA7(AD7)</text>
<text x="135.3" y="96.5">46</text>
<text x="135.3" y="98.3">45</text>
<text x="135.3" y="100.2">44</text>
<text x="222.3" y="96.5">AVSS</text>
<text x="230" y="96.5">DVSS</text>
<text x="110.1" y="102.9">10</text>
<text x="110.1" y="104.8">11</text>
<text x="110.1" y="106.6">12</text>
<text x="114.8" y="103.9">RB0/SS</text>
<text x="114.8" y="105.7">RB1/SCLK</text>
<text x="114.8" y="107.6">RB2/MOSI</text>
<text x="125.8" y="107.6">PE2/ALE</text>
<text x="126.2" y="103.9">PE0/WR</text>
<text x="126.6" y="105.7">PE1/RD</text>
<text x="135.3" y="102.9">33</text>
<text x="135.3" y="104.8">34</text>
<text x="135.3" y="106.6">43</text>
<text x="217.6" y="102">19</text>
<text x="217.6" y="105.7">22</text>
<text x="217.6" y="103.9">20</text>
<text x="217.6" y="107.6">23</text>
<text x="222.3" y="102.9">SCLK</text>
<text x="222.3" y="106.6">MOSI</text>
<text x="222.3" y="104.8">MISO</text>
<text x="229.9" y="102.9">CLKM</text>
<text x="231.6" y="106.6">IRQ</text>
<text x="237.3" y="102">17</text>
<text x="237.3" y="105.7">24</text>
<text x="110.1" y="108.5">13</text>
<text x="110.1" y="110.3">14</text>
<text x="110.1" y="112.2">15</text>
<text x="114.8" y="109.4">RB3/MISO</text>
<text x="114.8" y="111.3">RB4</text>
<text x="114.8" y="113.1">RB5</text>
<text x="125.7" y="109.4">PE3/IUID</text>
<text x="129.4" y="111.3">PE4</text>
<text x="129.4" y="113.1">PE5</text>
<text x="135.3" y="108.5">9</text>
<text x="135.3" y="110.3">18</text>
<text x="135.3" y="112.2">19</text>
<text x="222.3" y="108.5">SEL</text>
<text x="230.7" y="110.3">DIG1</text>
<text x="230.7" y="112.2">DIG2</text>
<text x="237.3" y="113.1">1</text>
<text x="237.3" y="109.4">9</text>
<text x="237.3" y="111.3">10</text>
<text x="3.6" y="119.2">E</text>
<text x="110.1" y="118.7">35</text>
<text x="110.1" y="114">16</text>
<text x="110.1" y="115.9">17</text>
<text x="114.8" y="119.6">PC0</text>
<text x="114.8" y="115">RB6</text>
<text x="114.8" y="116.8">RB7</text>
<text x="123.1" y="116.8">PE7/UVCON</text>
<text x="124" y="119.6">PF0(ADC0)</text>
<text x="129.4" y="115">PE6</text>
<text x="135.3" y="114">1</text>
<text x="135.3" y="115.9">2</text>
<text x="135.3" y="118.7">61</text>
<text x="217.6" y="115">11</text>
<text x="218.6" y="116.8">8</text>
<text x="222.3" y="117.8">RST</text>
<text x="222.3" y="115.9">SLP_TR</text>
<text x="230.7" y="114">DIG3</text>
<text x="230.7" y="115.9">DIG4</text>
<text x="237.3" y="115">2</text>
<text x="291.7" y="119.2">E</text>
<text x="110.1" y="120.5">36</text>
<text x="110.1" y="122.4">37</text>
<text x="110.1" y="124.2">38</text>
<text x="114.8" y="121.5">PC1</text>
<text x="114.8" y="123.3">PC2</text>
<text x="114.8" y="125.2">PC3</text>
<text x="124" y="121.5">PF1(ADC1)</text>
<text x="124" y="123.3">PF2(ADC2)</text>
<text x="124" y="125.2">PF3(ADC3)</text>
<text x="135.3" y="120.5">60</text>
<text x="135.3" y="122.4">59</text>
<text x="135.3" y="124.2">58</text>
<text x="231.2" y="121.5">RFP</text>
<text x="237.3" y="120.5">4</text>
<text x="246.4" y="122.4">4</text>
<text x="246.4" y="125.2">3</text>
<text x="250.1" y="123.3">BAL2</text>
<text x="256.8" y="123.3">UNBAL</text>
<text x="265.1" y="122.4">1</text>
<text x="110.1" y="126.1">39</text>
<text x="110.1" y="127.9">40</text>
<text x="110.1" y="129.8">41</text>
<text x="110.1" y="131.6">42</text>
<text x="114.8" y="127">PC4</text>
<text x="114.8" y="128.9">PC5</text>
<text x="114.8" y="130.7">PC6</text>
<text x="120.1" y="128.9">PF5/TMS(ADC5)</text>
<text x="120.1" y="130.7">PF6/TDO(ADC6)</text>
<text x="120.3" y="127">PF4/TCK(ADC4)</text>
<text x="135.3" y="126.1">57</text>
<text x="135.3" y="127.9">56</text>
<text x="135.3" y="129.8">55</text>
<text x="135.3" y="131.6">54</text>
<text x="226.5" y="127.9">AVSS</text>
<text x="227.9" y="130.7" transform="rotate(-90 227.9 130.7)">0</text>
<text x="231.1" y="127">RFN</text>
<text x="237.3" y="126.1">5</text>
<text x="250.1" y="126.1">BAL1</text>
<text x="250.6" y="127.9">GNDGNDGND</text>
<text x="252" y="130.7" transform="rotate(-90 252 130.7)">5</text>
<text x="255.7" y="130.7" transform="rotate(-90 255.7 130.7)">2</text>
<text x="259.4" y="130.7" transform="rotate(-90 259.4 130.7)">6</text>
<text x="114.8" y="132.6">PC7</text>
<text x="120" y="132.6">PF7/TDI(ADC07)</text>
<text x="121.8" y="135.3">GND</text>
<text x="123.2" y="138.1" transform="rotate(-90 123.2 138.1)">0</text>
<text x="3.6" y="145">F</text>
<text x="291.8" y="145">F</text>
<text x="3.5" y="170.8">G</text>
<text x="291.6" y="170.8">G</text>
<text x="3.5" y="196.5">H</text>
<text x="291.7" y="196.5">H</text>
<text x="38.3" y="206.7">1</text>
<text x="111.3" y="206.7">2</text>
<text x="184.2" y="206.7">3</text>
<text x="257.2" y="206.7">4</text>
</g>
<g font-size="1.6" fill="#800000">
<text x="41.6" y="15">5V0</text>
<text x="70.1" y="15">VCC</text>
<text x="41.2" y="33.5">GND</text>
<text x="52.4" y="33.5">GND</text>
<text x="65.3" y="33.5">GND GND</text>
<text x="92.3" y="34.4">VCC GND</text>
<text x="155.3" y="44.6">VCC</text>
<text x="155.2" y="57.6">GND</text>
<text x="167.3" y="56.6">VCC</text>
<text x="17.1" y="69.6">GND</text>
<text x="26.4" y="69.6">GND</text>
<text x="71.2" y="68.7">5V0</text>
<text x="106.2" y="67.7">VCC</text>
<text x="141.6" y="70.5">GND GND</text>
<text x="155.2" y="70.5">GND</text>
<text x="191" y="67.7">GND</text>
<text x="252.6" y="66.8">VCC</text>
<text x="46.8" y="77.9">GND</text>
<text x="52.4" y="77.9">GND</text>
<text x="152.4" y="75.2">CLKM</text>
<text x="191" y="74.2">GND</text>
<text x="92.8" y="82.6">GND</text>
<text x="106.1" y="78.9">GND</text>
<text x="169.4" y="82.6">VCC</text>
<text x="191" y="80.7">GND</text>
<text x="245.1" y="78.9">GND</text>
<text x="252.5" y="78.9">GND</text>
<text x="254.7" y="83.5">GND</text>
<text x="92" y="90">MISC</text>
<text x="92.6" y="88.1">IRQ</text>
<text x="169.4" y="90">VCC</text>
<text x="191" y="90">GND</text>
<text x="70.9" y="94.6">GND</text>
<text x="207.7" y="96.5">GND</text>
<text x="245.4" y="96.5">GND</text>
<text x="94.2" y="105.7">SCLK</text>
<text x="94.2" y="107.6">MOSI</text>
<text x="94.8" y="103.9">SEL</text>
<text x="169.4" y="103.9">VCC</text>
<text x="187.8" y="102.9">SCLK</text>
<text x="187.8" y="106.6">MOSI</text>
<text x="187.8" y="104.8">MISO</text>
<text x="248.7" y="106.6">IRQ</text>
<text x="272.9" y="102.9">CLKM</text>
<text x="93.2" y="113.1">AT_RST</text>
<text x="93.2" y="111.3">SLP_TR</text>
<text x="94.2" y="109.4">MISO</text>
<text x="159.9" y="109.4">VCC</text>
<text x="188.4" y="108.5">SEL</text>
<text x="259.9" y="111.3">GND</text>
<text x="186.8" y="117.8">AT_RST</text>
<text x="186.8" y="115.9">SLP_TR</text>
<text x="141.4" y="121.5">VCC</text>
<text x="159.8" y="136.3">GND</text>
<text x="203.5" y="132.6">VCC</text>
<text x="211.7" y="132.6">GND</text>
<text x="226.6" y="137.2">GND</text>
<text x="254.4" y="135.3">GND</text>
<text x="141.3" y="138.1">GND</text>
<text x="121.9" y="144.6">GND</text>
</g>
<g font-size="1.6" fill="#000080">
<text x="48.6" y="16.8">SPX5205M5L3</text>
<text x="38.4" y="27">1uF</text>
<text x="60.7" y="27">10nF</text>
<text x="74.6" y="27">1uF</text>
<text x="89.4" y="42.7">10k</text>
<text x="101.4" y="42.7">100nF</text>
<text x="113.5" y="44.6">AT90USB1287-16MU</text>
<text x="15.3" y="52.9">A-USB-A-LP/SMT</text>
<text x="84.8" y="48.3">M9</text>
<text x="145.9" y="52">100nF</text>
<text x="159.8" y="52">100nF</text>
<text x="159.8" y="59.4">74279263</text>
<text x="37.3" y="62.4">22R</text>
<text x="150.5" y="65.9">100nF</text>
<text x="159.8" y="65.9">1uF</text>
<text x="37.3" y="68.9">22R</text>
<text x="194.1" y="70.5">n.b. (18pF)</text>
<text x="221" y="66.8">AT86RF212</text>
<text x="42.1" y="73.3">22pF</text>
<text x="57" y="73.3">22pF</text>
<text x="100.5" y="74.2">100nF</text>
<text x="208.9" y="75.1">16.000MHz</text>
<text x="248.8" y="74.2">1uF</text>
<text x="257.1" y="74.2">1uF</text>
<text x="80.1" y="78.9">824001</text>
<text x="158" y="79.8">LED0603RD</text>
<text x="196.9" y="83.5">n.b. (18pF)</text>
<text x="102.2" y="85.3">1uF</text>
<text x="148.5" y="84.6">82R</text>
<text x="248.6" y="86.3">1uF</text>
<text x="91.2" y="91.8">M7</text>
<text x="91.2" y="93.7">M8</text>
<text x="148.5" y="92">82R</text>
<text x="198.5" y="92.7">1uF</text>
<text x="158" y="97.4">LED0603GR</text>
<text x="161.7" y="100.2">n.b. (LED0603GR)</text>
<text x="148.5" y="105.9">n.b. (82R)</text>
<text x="252.3" y="105">82R</text>
<text x="264.5" y="106.6">22pF</text>
<text x="163.5" y="118.7">10k</text>
<text x="150.1" y="125.2">M1</text>
<text x="198.7" y="125.2">220nF</text>
<text x="208.9" y="125.2">10k</text>
<text x="248.8" y="120.5">0896FB15A0100</text>
<text x="270.1" y="120.5">100pF</text>
<text x="280.3" y="123.3">ST2</text>
<text x="150.1" y="127">M2</text>
<text x="150.1" y="128.9">M3</text>
<text x="150.1" y="130.7">M4</text>
<text x="165.4" y="128.9">7914J</text>
<text x="150.1" y="132.6">M5</text>
<text x="150.1" y="134.4">M6</text>
<text x="200.6" y="172.4">2nd Revision</text>
<text x="262.7" y="172.4">12.07.2011</text>
<text x="272.9" y="172.4">M. Hammer</text>
<text x="200.6" y="176.1">1st Release</text>
<text x="200.6" y="174.2">1st Revision</text>
<text x="216.3" y="179.8">Project</text>
<text x="228.4" y="177.9">List of Change</text>
<text x="262.7" y="176.1">11.03.2011</text>
<text x="262.7" y="174.2">13.05.2011</text>
<text x="264.5" y="177.9">Date</text>
<text x="270.1" y="179.8">Rev.</text>
<text x="272.9" y="176.1">M. Hammer</text>
<text x="272.9" y="174.2">M. Hammer</text>
<text x="274.7" y="177.9">Dwn</text>
<text x="284.9" y="177.9">Chk</text>
<text x="216.3" y="185.4">Name</text>
<text x="276.6" y="190.9">Sheet</text>
</g>
<g font-size="1.3" fill="#800000">
<text x="104.2" y="47.4">RST</text>
<text x="104.2" y="59.4">D-</text>
<text x="104.2" y="65.9">D+</text>
<text x="140.3" y="74.3">CLKM</text>
<text x="99.6" y="89.1">MISC</text>
<text x="99.6" y="87.2">IRQ</text>
<text x="99.6" y="92.8">TXD</text>
<text x="99.6" y="90.9">RXD</text>
<text x="104.2" y="103">SEL</text>
<text x="104.2" y="104.8">SCLK</text>
<text x="104.2" y="106.7">MOSI</text>
<text x="140.3" y="106.7">HWB</text>
<text x="104.2" y="108.5">MISO</text>
<text x="104.2" y="110.4">SLPTR</text>
<text x="104.2" y="112.2">ATRST</text>
<text x="239.5" y="120.6">RF_P</text>
<text x="140.3" y="126.1">TCK</text>
<text x="140.3" y="128">TMS</text>
<text x="140.3" y="129.8">TDO</text>
<text x="140.3" y="131.7">TDI</text>
<text x="239.5" y="126.1">RF_N</text>
</g>
</svg>
